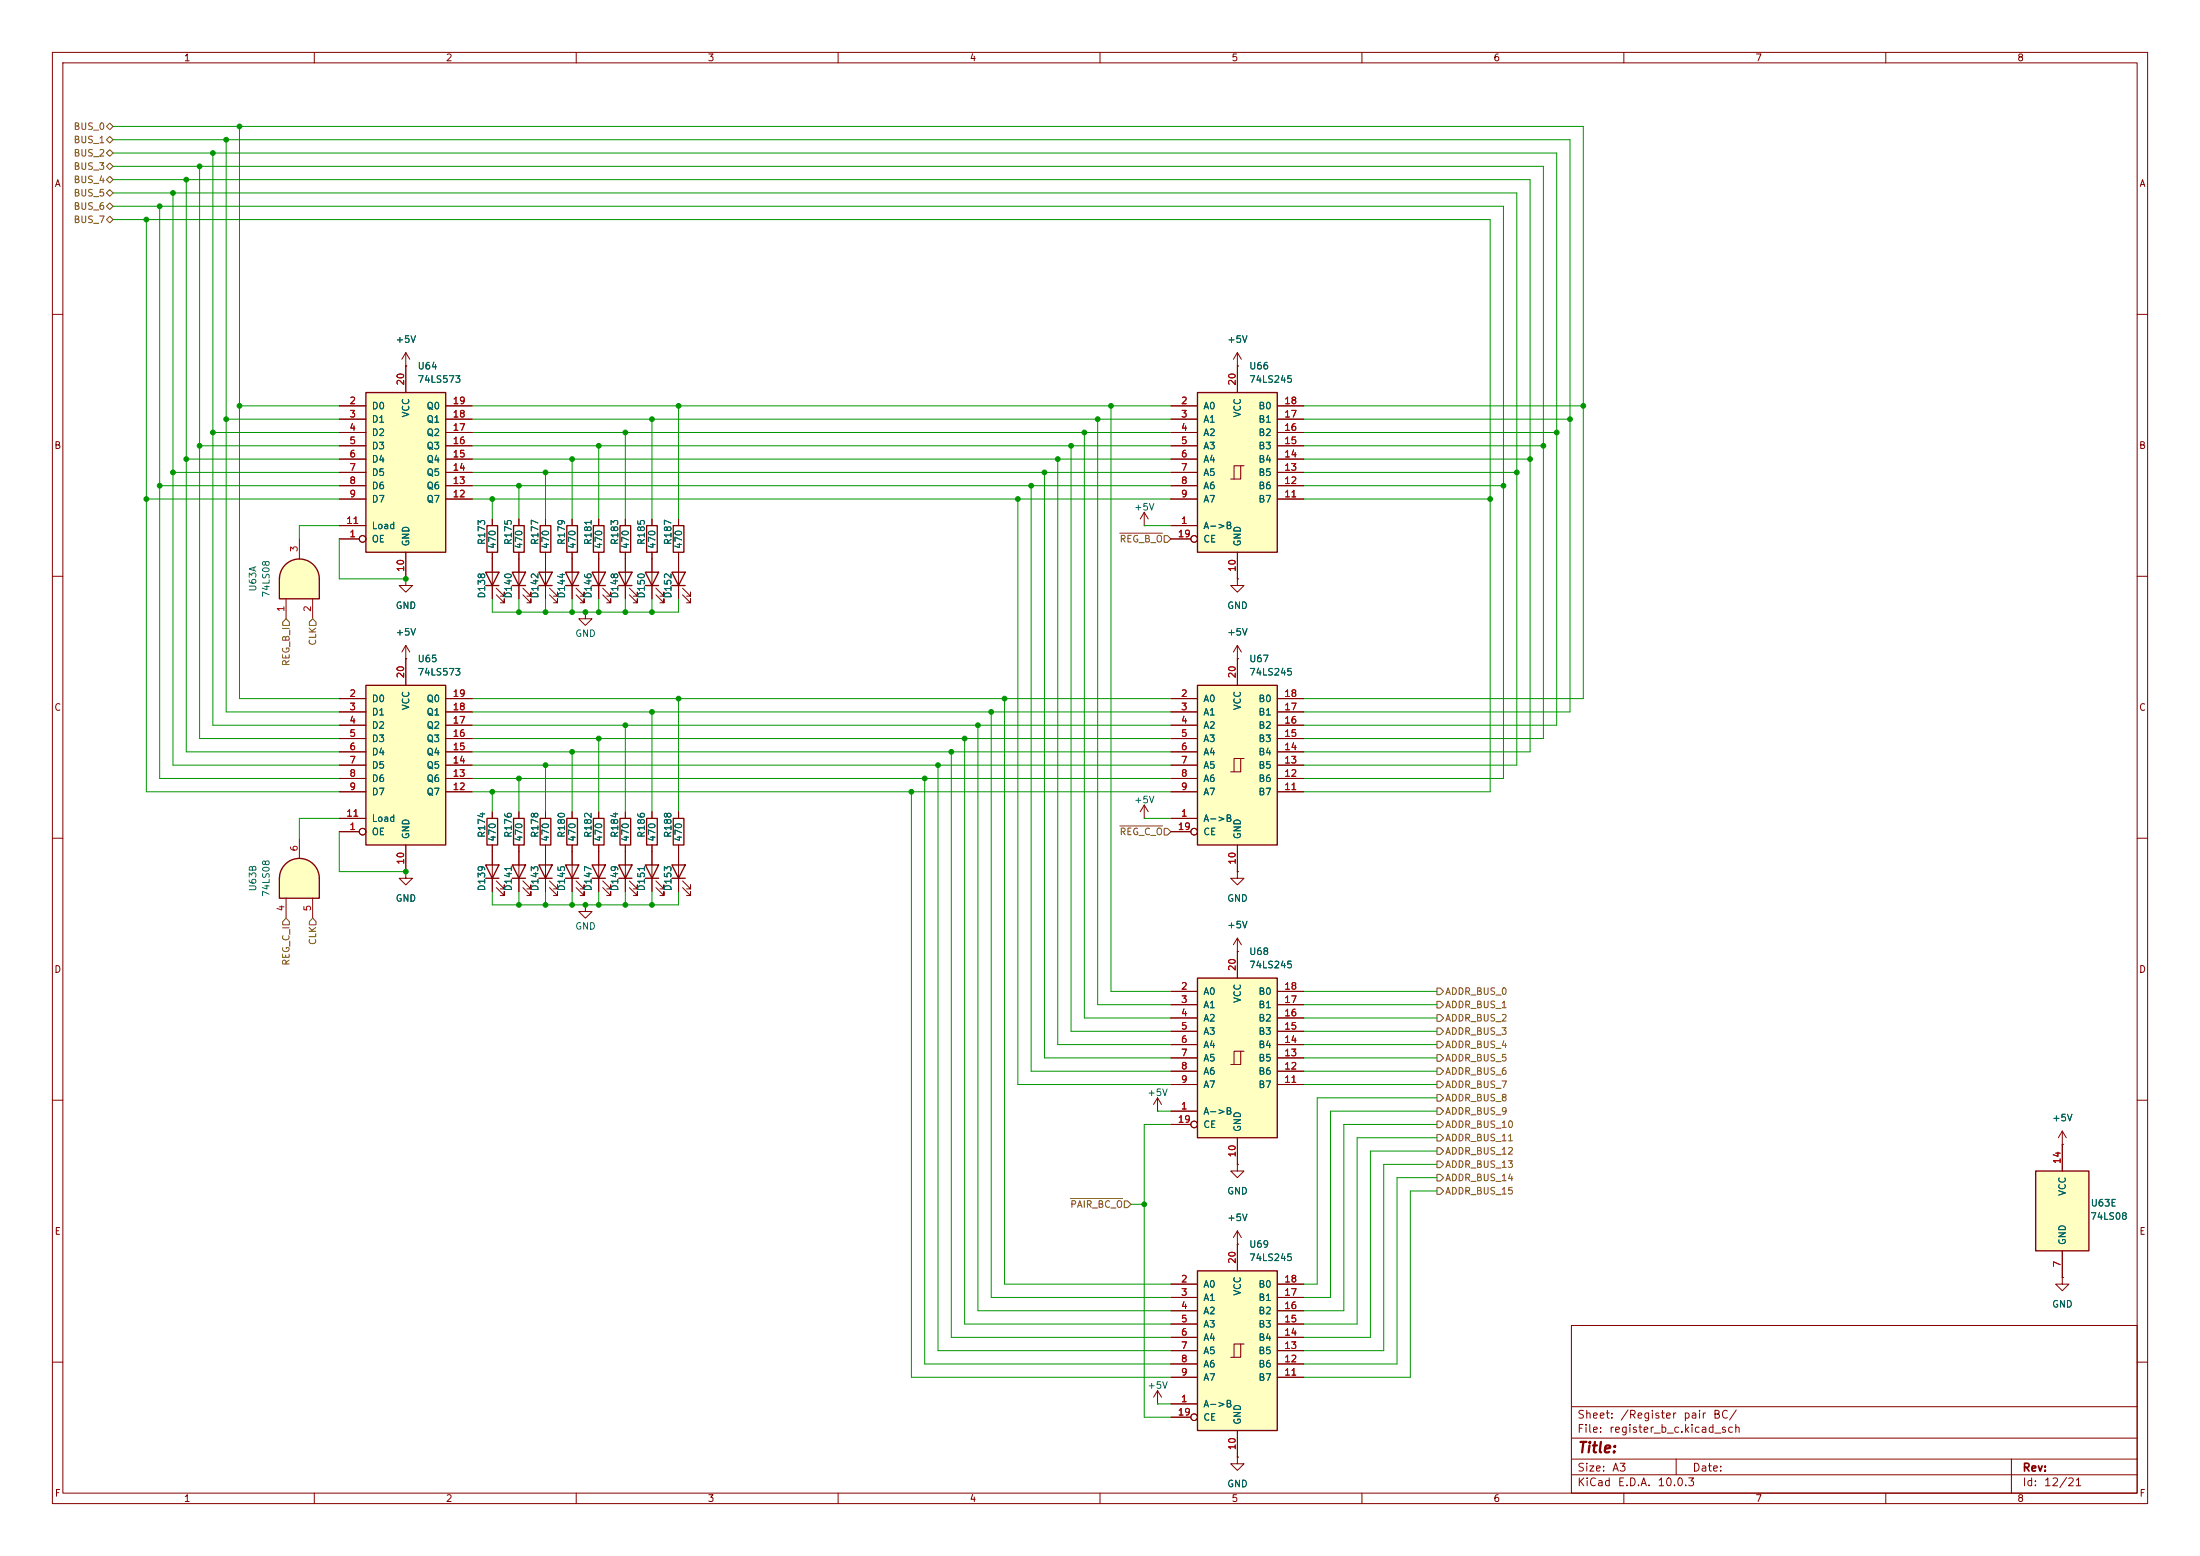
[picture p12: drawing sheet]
<svg xmlns="http://www.w3.org/2000/svg" width="420mm" height="297mm" viewBox="0 0 420 297" stroke-linecap="round" stroke-linejoin="round" font-family="sans-serif">
<g fill="none" stroke="#840000" stroke-width=".19">
<path d="M10 10h400v277h-400zM12 12h396v273h-396zM60 10v2M110 10v2M160 10v2M210 10v2M260 10v2M310 10v2M360 10v2M10 60h2M77.5 69.9h.1M77.5 67.3l-.8 1.3"/>
<path d="M77.5 67.3l.7 1.3M77.5 67.3v2.6M236.2 69.9h.1M236.2 67.3l-.7 1.3M236.2 67.3l.8 1.3M236.2 67.3v2.6M408 60h2M109.2 99.1v1.2M10 110h2M94 106.7v7.6M94.7 113.5l1.6 1.6v-.8v.8h-.8M94.7 112.3l1.6 1.5v-.8v.8h-.8"/>
<path d="M99.1 106.7v7.6M99.8 113.5l1.5 1.6v-.8v.8h-.7M99.8 112.3l1.5 1.5v-.8v.8h-.7M104.1 106.7v7.6M104.9 113.5l1.5 1.6v-.8v.8h-.7M104.9 112.3l1.5 1.5v-.8v.8h-.7M109.2 105.4v8.9M110 113.5l1.5 1.6v-.8v.8h-.8M110 112.3l1.5 1.5v-.8v.8h-.8M111.8 116.8v1.3h1.2l-1.2 1.3-1.3-1.3h1.3M111.8 116.8h.1M114.3 106.7v7.6"/>
<path d="M115.1 113.5l1.5 1.6v-.8v.8h-.8M115.1 112.3l1.5 1.5v-.8v.8h-.8M119.4 106.7v7.6M120.1 113.5l1.6 1.6v-.8v.8h-.8M120.1 112.3l1.6 1.5v-.8v.8h-.8M124.5 106.7v7.6M125.2 113.5l1.5 1.6v-.8v.8h-.7M125.2 112.3l1.5 1.5v-.8v.8h-.7M129.5 106.7v7.6M130.3 113.5l1.5 1.6v-.8v.8h-.7M130.3 112.3l1.5 1.5v-.8v.8h-.7M408 110h2"/>
<path d="M10 160h2M114.3 154.9v1.3M124.5 154.9v1.3M129.5 154.9v1.3M218.4 156.2h.1M218.4 153.7l-.7 1.2M218.4 153.7l.8 1.2M218.4 153.7v2.5M408 160h2M111.8 172.7v1.3h1.2l-1.2 1.3-1.3-1.3h1.3M111.8 172.7h.1M114.3 161.3v8.9"/>
<path d="M115.1 169.4l1.5 1.5v-.7v.7h-.8M115.1 168.1l1.5 1.6v-.8v.8h-.8M119.4 162.6v7.6M120.1 169.4l1.6 1.5v-.7v.7h-.8M120.1 168.1l1.6 1.6v-.8v.8h-.8M124.5 161.3v1.3M129.5 161.3v1.3M236.2 179.1v2.5M236.2 179.1l-.7 1.2M236.2 179.1l.8 1.2M236.2 181.6h.1M10 210h2"/>
<path d="M408 210h2M300 253h108v32h-108zM10 260h2M300 278.5h108M300 274.5h108M300 268.5h108M320 278.5v3M384 278.5v6.5M408 260h2M60 285v2M110 285v2M160 285v2"/>
<path d="M210 285v2M260 285v2M300 281.5h108M310 285v2M360 285v2"/>
</g>
<g fill="none" stroke="#840000" stroke-width=".25">
<path d="M92.7 109.2h2.5l-1.2 2.6zM92.7 111.8h2.5M97.8 109.2h2.5l-1.2 2.6zM97.8 111.8h2.5M102.9 109.2h2.5l-1.3 2.6zM102.9 111.8h2.5M107.9 109.2h2.6l-1.3 2.6zM107.9 111.8h2.6M108.2 100.3h2v5.1h-2zM113 109.2h2.6l-1.3 2.6zM113 111.8h2.6M118.1 109.2h2.5l-1.2 2.6z"/>
<path d="M118.1 111.8h2.5M123.2 109.2h2.5l-1.2 2.6zM123.2 111.8h2.5M128.3 109.2h2.5l-1.3 2.6zM128.3 111.8h2.5M113.3 156.2h2v5.1h-2zM123.4 156.2h2.1v5.1h-2.1zM128.5 156.2h2.1v5.1h-2.1zM113 165.1h2.6l-1.3 2.5zM113 167.6h2.6M118.1 165.1h2.5l-1.2 2.5zM118.1 167.6h2.5"/>
</g>
<path d="M228.6 130.8h15.2v30.5h-15.2z" fill="#ffffc2"/>
<g fill="none" stroke="#840000" stroke-width=".19">
<path d="M77.5 125.7h.1M77.5 123.2l-.8 1.3M77.5 123.2l.7 1.3M77.5 123.2v2.5M223.5 133.4h5.1M223.5 135.9h5.1M223.5 138.4h5.1M236.2 125.7h.1M236.2 123.2v7.6M236.2 123.2l-.7 1.3M236.2 123.2l.8 1.3M243.8 133.4h5.1"/>
<path d="M243.8 135.9h5.1M243.8 138.4h5.1M223.5 156.2h5.1M223.5 141h5.1M223.5 143.5h5.1M223.5 146.1h5.1M223.5 148.6h5.1M223.5 151.1h5.1M223.5 158.8h3.8M236.9 144.8h-1.3v2.5M237.5 144.8h-.6v2.5h-2M243.8 141h5.1"/>
<path d="M243.8 143.5h5.1M243.8 146.1h5.1M243.8 148.6h5.1M243.8 151.1h5.1M236.2 161.3v5.1"/>
<circle cx="228" cy="158.7" r=".63"/>
</g>
<path d="M228.6 130.8h15.2v30.5h-15.2z" fill="none" stroke="#840000" stroke-width=".25"/>
<path d="M69.8 130.8h15.3v30.5h-15.3z" fill="#ffffc2"/>
<path d="M69.8 130.8h15.3v30.5h-15.3z" fill="none" stroke="#840000" stroke-width=".25"/>
<g fill="none" stroke="#840000" stroke-width=".19">
<path d="M64.8 133.4h5M64.8 135.9h5M64.8 138.4h5M77.5 125.7v5.1M85.1 133.4h5.1M85.1 135.9h5.1M85.1 138.4h5.1M64.8 158.8h3.8M64.8 141h5M64.8 143.5h5M64.8 146.1h5M64.8 148.6h5"/>
<path d="M64.8 151.1h5M64.8 156.2h5M85.1 141h5.1M85.1 143.5h5.1M85.1 146.1h5.1M85.1 148.6h5.1M85.1 151.1h5.1M77.5 161.3v5.1"/>
<circle cx="69.2" cy="158.7" r=".63"/>
</g>
<path d="M69.8 74.9h15.3v30.5h-15.3z" fill="#ffffc2"/>
<path d="M69.8 74.9h15.3v30.5h-15.3zM93 100.3h2v5.1h-2zM98 100.3h2.1v5.1h-2.1zM103.1 100.3h2.1v5.1h-2.1zM113.3 100.3h2v5.1h-2zM118.4 100.3h2v5.1h-2zM123.4 100.3h2.1v5.1h-2.1zM128.5 100.3h2.1v5.1h-2.1zM98 156.2h2.1v5.1h-2.1z" fill="none" stroke="#840000" stroke-width=".25"/>
<g fill="none" stroke="#840000" stroke-width=".19">
<path d="M64.8 77.5h5M77.5 69.9v5M85.1 77.5h5.1M64.8 80h5M64.8 82.6h5M64.8 85.1h5M64.8 87.6h5M64.8 90.2h5M64.8 92.7h5M64.8 95.3h5M85.1 80h5.1M85.1 82.6h5.1"/>
<path d="M85.1 85.1h5.1M85.1 87.6h5.1M85.1 90.2h5.1M85.1 92.7h5.1M85.1 95.3h5.1M94 99.1v1.2M99.1 99.1v1.2M104.1 99.1v1.2M114.3 99.1v1.2M119.4 99.1v1.2M124.5 99.1v1.2M129.5 99.1v1.2"/>
<path d="M64.8 102.9h3.8M64.8 100.3h5M77.5 105.4v5.1M94 105.4v1.3M99.1 105.4v1.3M104.1 105.4v1.3M114.3 105.4v1.3M119.4 105.4v1.3M124.5 105.4v1.3M129.5 105.4v1.3M236.2 110.5v1.3h1.3l-1.3 1.2-1.3-1.2h1.3M236.2 110.5h.1"/>
<path d="M99.1 154.9v1.3M77.5 166.4v1.2h1.2l-1.2 1.3-1.3-1.3h1.3M77.5 166.4h.1M99.1 161.3v1.3M221 212.1h.1M221 209.6l-.8 1.2M221 209.6l.7 1.2M221 209.6v2.5"/>
<circle cx="69.2" cy="102.9" r=".63"/>
</g>
<path d="M228.6 186.7h15.2v30.5h-15.2z" fill="#ffffc2"/>
<g fill="none" stroke="#840000" stroke-width=".19">
<path d="M77.5 110.5v1.3h1.2l-1.2 1.2-1.3-1.2h1.3M77.5 110.5h.1M223.5 189.2h5.1M223.5 191.8h5.1M223.5 194.3h5.1M223.5 196.9h5.1M223.5 199.4h5.1M236.2 181.6v5.1M243.8 189.2h5.1M243.8 191.8h5.1M243.8 194.3h5.1M243.8 196.9h5.1"/>
<path d="M243.8 199.4h5.1M223.5 212.1h5.1M223.5 201.9h5.1M223.5 204.5h5.1M223.5 207h5.1M223.5 214.6h3.8M236.2 217.2v5M236.9 200.7h-1.3v2.5M237.5 200.7h-.6v2.5h-2M243.8 201.9h5.1M243.8 204.5h5.1M243.8 207h5.1"/>
<circle cx="228" cy="214.6" r=".63"/>
</g>
<path d="M228.6 186.7h15.2v30.5h-15.2z" fill="none" stroke="#840000" stroke-width=".25"/>
<path d="M54.4 107.8a3.8 3.8 0 0 1 4.2-.8 3.8 3.8 0 0 1 2.4 3.5h-7.7a3.8 3.8 0 0 1 1.1-2.7z" fill="#ffffc2" stroke="#ffffc2" stroke-width=".19"/>
<path d="M53.3 110.5h7.7v3.8h-7.7z" fill="#ffffc2"/>
<path d="M54.4 107.8a3.8 3.8 0 0 1 4.2-.8 3.8 3.8 0 0 1 2.4 3.5v3.8h-7.7v-3.8a3.8 3.8 0 0 1 1.1-2.7z" fill="none" stroke="#840000" stroke-width=".25"/>
<path d="M54.6 114.3v3.8M57.1 102.9v3.8M59.7 114.3v3.8" fill="none" stroke="#840000" stroke-width=".19"/>
<path d="M54.4 165a3.8 3.8 0 0 1 4.2-.9 3.8 3.8 0 0 1 2.4 3.5h-7.7a3.8 3.8 0 0 1 1.1-2.6z" fill="#ffffc2" stroke="#ffffc2" stroke-width=".19"/>
<path d="M53.3 167.6h7.7v3.9h-7.7z" fill="#ffffc2"/>
<path d="M54.4 165a3.8 3.8 0 0 1 4.2-.9 3.8 3.8 0 0 1 2.4 3.5v3.9h-7.7v-3.9a3.8 3.8 0 0 1 1.1-2.6z" fill="none" stroke="#840000" stroke-width=".25"/>
<path d="M218.4 97.8l-.7 1.3M218.4 97.8l.8 1.3M218.4 97.8v2.5M218.4 100.3h.1M54.6 171.5v3.8M57.1 160v3.8M59.7 171.5v3.8" fill="none" stroke="#840000" stroke-width=".19"/>
<path d="M228.6 74.9h15.2v30.5h-15.2z" fill="#ffffc2"/>
<g fill="none" stroke="#840000" stroke-width=".19">
<path d="M223.5 77.5h5.1M236.2 69.9v5M243.8 77.5h5.1M223.5 80h5.1M223.5 82.6h5.1M223.5 85.1h5.1M223.5 87.6h5.1M223.5 90.2h5.1M223.5 92.7h5.1M223.5 95.3h5.1M236.9 88.9h-1.3v2.5M237.5 88.9h-.6v2.5h-2"/>
<path d="M243.8 80h5.1M243.8 82.6h5.1M243.8 85.1h5.1M243.8 87.6h5.1M243.8 90.2h5.1M243.8 92.7h5.1M243.8 95.3h5.1M223.5 100.3h5.1M223.5 102.9h3.8M236.2 105.4v5.1M94 154.9v1.3M104.1 154.9v1.3"/>
<path d="M109.2 154.9v1.3M119.4 154.9v1.3M94 161.3v8.9M94.7 169.4l1.6 1.5v-.7v.7h-.8M94.7 168.1l1.6 1.6v-.8v.8h-.8M99.1 162.6v7.6M99.8 169.4l1.5 1.5v-.7v.7h-.7M99.8 168.1l1.5 1.6v-.8v.8h-.7M104.1 161.3v8.9M104.9 169.4l1.5 1.5v-.7v.7h-.7M104.9 168.1l1.5 1.6v-.8v.8h-.7M109.2 161.3v8.9"/>
<path d="M110 169.4l1.5 1.5v-.7v.7h-.8M110 168.1l1.5 1.6v-.8v.8h-.8M119.4 161.3v1.3M124.5 162.6v7.6M125.2 169.4l1.5 1.5v-.7v.7h-.7M125.2 168.1l1.5 1.6v-.8v.8h-.7M129.5 162.6v7.6M130.3 169.4l1.5 1.5v-.7v.7h-.7M130.3 168.1l1.5 1.6v-.8v.8h-.7M236.2 166.4v1.2h1.3l-1.3 1.3-1.3-1.3h1.3M236.2 166.4h.1M236.2 237.5h.1"/>
<path d="M236.2 234.9v2.6M236.2 234.9l-.7 1.3M236.2 234.9l.8 1.3M393.7 243.8v1.3h1.3l-1.3 1.3-1.3-1.3h1.3M393.7 243.8h.1M221 268h.1M221 265.4l-.8 1.3M221 265.4l.7 1.3M221 265.4v2.6M236.2 278.1v1.3h1.3l-1.3 1.3-1.3-1.3h1.3M236.2 278.1h.1"/>
<circle cx="228" cy="102.9" r=".63"/>
</g>
<g fill="none" stroke="#840000" stroke-width=".25">
<path d="M228.6 74.9h15.2v30.5h-15.2zM93 156.2h2v5.1h-2zM103.1 156.2h2.1v5.1h-2.1zM108.2 156.2h2v5.1h-2zM118.4 156.2h2v5.1h-2zM92.7 165.1h2.5l-1.2 2.5zM92.7 167.6h2.5M97.8 165.1h2.5l-1.2 2.5zM97.8 167.6h2.5M102.9 165.1h2.5l-1.3 2.5zM102.9 167.6h2.5M107.9 165.1h2.6l-1.3 2.5z"/>
<path d="M107.9 167.6h2.6M123.2 165.1h2.5l-1.2 2.5zM123.2 167.6h2.5M128.3 165.1h2.5l-1.3 2.5zM128.3 167.6h2.5"/>
</g>
<path d="M228.6 242.6h15.2v30.4h-15.2z" fill="#ffffc2"/>
<g fill="none" stroke="#840000" stroke-width=".19">
<path d="M393.7 218.4h.1M393.7 215.9l-.8 1.3M393.7 215.9l.8 1.3M393.7 215.9v2.5M236.2 222.2v1.3h1.3l-1.3 1.3-1.3-1.3h1.3M236.2 222.2h.1M236.2 237.5v5.1M223.5 245.1h5.1M223.5 247.6h5.1M223.5 250.2h5.1M223.5 252.7h5.1M223.5 255.3h5.1"/>
<path d="M223.5 257.8h5.1M236.9 256.5h-1.3v2.6M237.5 256.5h-.6v2.6h-2M243.8 245.1h5.1M243.8 247.6h5.1M243.8 250.2h5.1M243.8 252.7h5.1M243.8 255.3h5.1M243.8 257.8h5.1M223.5 268h5.1M223.5 260.3h5.1M223.5 262.9h5.1"/>
<path d="M223.5 270.5h3.8M236.2 273v5.1M243.8 260.3h5.1M243.8 262.9h5.1"/>
<circle cx="228" cy="270.5" r=".63"/>
</g>
<path d="M228.6 242.6h15.2v30.4h-15.2z" fill="none" stroke="#840000" stroke-width=".25"/>
<path d="M388.6 223.5h10.2v15.3h-10.2z" fill="#ffffc2"/>
<path d="M388.6 223.5h10.2v15.3h-10.2z" fill="none" stroke="#840000" stroke-width=".25"/>
<g fill="none" stroke="#840000" stroke-width=".19">
<path d="M64.8 77.5h5M77.5 69.9h.1M77.5 69.9v5M85.1 77.5h5.1M223.5 77.5h5.1M236.2 69.9h.1M236.2 69.9v5M243.8 77.5h5.1M64.8 80h5M64.8 82.6h5M64.8 85.1h5M64.8 87.6h5"/>
<path d="M64.8 90.2h5M64.8 92.7h5M64.8 95.3h5M85.1 80h5.1M85.1 82.6h5.1M85.1 85.1h5.1M85.1 87.6h5.1M85.1 90.2h5.1M85.1 92.7h5.1M85.1 95.3h5.1M94 99.1v1.2M99.1 99.1v1.2"/>
<path d="M104.1 99.1v1.2M109.2 99.1v1.2M114.3 99.1v1.2M119.4 99.1v1.2M124.5 99.1v1.2M129.5 99.1v1.2M223.5 80h5.1M223.5 82.6h5.1M223.5 85.1h5.1M223.5 87.6h5.1M223.5 90.2h5.1M223.5 92.7h5.1"/>
<path d="M223.5 95.3h5.1M243.8 80h5.1M243.8 82.6h5.1M243.8 85.1h5.1M243.8 87.6h5.1M243.8 90.2h5.1M243.8 92.7h5.1M243.8 95.3h5.1M64.8 102.9h3.8M64.8 100.3h5M77.5 110.5h.1M77.5 105.4v5.1"/>
<path d="M94 105.4v3.8M94 111.8v2.5M99.1 105.4v3.8M99.1 111.8v2.5M104.1 105.4v3.8M104.1 111.8v2.5M109.2 105.4v3.8M109.2 111.8v2.5M114.3 105.4v3.8M114.3 111.8v2.5M119.4 105.4v3.8M119.4 111.8v2.5"/>
<path d="M124.5 105.4v3.8M124.5 111.8v2.5M129.5 105.4v3.8M129.5 111.8v2.5M223.5 102.9h3.8M223.5 100.3h5.1M236.2 110.5h.1M236.2 105.4v5.1M64.8 133.4h5M64.8 135.9h5M64.8 138.4h5M77.5 125.7h.1"/>
<path d="M77.5 125.7v5.1M85.1 133.4h5.1M85.1 135.9h5.1M85.1 138.4h5.1M223.5 133.4h5.1M223.5 135.9h5.1M223.5 138.4h5.1M236.2 125.7h.1M236.2 125.7v5.1M243.8 133.4h5.1M243.8 135.9h5.1M243.8 138.4h5.1"/>
<path d="M64.8 158.8h3.8M64.8 141h5M64.8 143.5h5M64.8 146.1h5M64.8 148.6h5M64.8 151.1h5M64.8 156.2h5M85.1 141h5.1M85.1 143.5h5.1M85.1 146.1h5.1M85.1 148.6h5.1M85.1 151.1h5.1"/>
<path d="M94 154.9v1.3M99.1 154.9v1.3M104.1 154.9v1.3M109.2 154.9v1.3M114.3 154.9v1.3M119.4 154.9v1.3M124.5 154.9v1.3M129.5 154.9v1.3M223.5 158.8h3.8M223.5 141h5.1M223.5 143.5h5.1M223.5 146.1h5.1"/>
<path d="M223.5 148.6h5.1M223.5 151.1h5.1M223.5 156.2h5.1M243.8 141h5.1M243.8 143.5h5.1M243.8 146.1h5.1M243.8 148.6h5.1M243.8 151.1h5.1M77.5 166.4h.1M77.5 161.3v5.1M94 161.3v3.8M94 167.6v2.6"/>
<path d="M99.1 161.3v3.8M99.1 167.6v2.6M104.1 161.3v3.8M104.1 167.6v2.6M109.2 161.3v3.8M109.2 167.6v2.6M114.3 161.3v3.8M114.3 167.6v2.6M119.4 161.3v3.8M119.4 167.6v2.6M124.5 161.3v3.8M124.5 167.6v2.6"/>
<path d="M129.5 161.3v3.8M129.5 167.6v2.6M236.2 166.4h.1M236.2 161.3v5.1M223.5 189.2h5.1M223.5 191.8h5.1M223.5 194.3h5.1M223.5 196.9h5.1M223.5 199.4h5.1M236.2 181.6h.1M236.2 181.6v5.1M243.8 189.2h5.1"/>
<path d="M243.8 191.8h5.1M243.8 194.3h5.1M243.8 196.9h5.1M243.8 199.4h5.1M223.5 212.1h5.1M223.5 201.9h5.1M223.5 204.5h5.1M223.5 207h5.1M223.5 214.6h3.8M236.2 217.2v5M243.8 201.9h5.1M243.8 204.5h5.1"/>
<path d="M243.8 207h5.1M393.7 218.4h.1M393.7 218.4v5.1M236.2 222.2h.1M236.2 237.5h.1M236.2 237.5v5.1M393.7 238.8v5M223.5 245.1h5.1M223.5 247.6h5.1M223.5 250.2h5.1M223.5 252.7h5.1M223.5 255.3h5.1"/>
<path d="M223.5 257.8h5.1M243.8 245.1h5.1M243.8 247.6h5.1M243.8 250.2h5.1M243.8 252.7h5.1M243.8 255.3h5.1M243.8 257.8h5.1M393.7 243.8h.1M223.5 268h5.1M223.5 260.3h5.1M223.5 262.9h5.1M223.5 270.5h3.8"/>
<path d="M236.2 278.1h.1M236.2 273v5.1M243.8 260.3h5.1M243.8 262.9h5.1"/>
<circle cx="69.2" cy="102.9" r=".63"/>
<circle cx="228" cy="102.9" r=".63"/>
<circle cx="69.2" cy="158.7" r=".63"/>
<circle cx="228" cy="158.7" r=".63"/>
<circle cx="228" cy="214.6" r=".63"/>
<circle cx="228" cy="270.5" r=".63"/>
</g>
<g fill="none" stroke="#725600" stroke-width=".19">
<path d="M20.3 34.3l.7-.6 .6 .6-.6 .6zM20.3 26.7l.7-.7 .6 .7-.6 .6zM20.3 24.1l.7-.6 .6 .6-.6 .7zM20.3 39.4l.7-.7 .6 .7-.6 .6zM20.3 36.8l.7-.6 .6 .6-.6 .7zM20.3 31.8l.7-.7 .6 .7-.6 .6zM20.3 29.2l.7-.6 .6 .6-.6 .6zM20.3 41.9l.7-.6 .6 .6-.6 .6zM54.6 118.1l.6 .6v.7h-1.2v-.7zM59.7 118.1l.6 .6v.7h-1.2v-.7zM213.8 101.8h8.1M222.2 102.2h.7l.6 .7-.6 .6h-.7z"/>
<path d="M213.8 157.6h8.1M222.2 158.1h.7l.6 .7-.6 .6h-.7zM54 175.9l.6-.6 .6 .6v.6h-1.2zM59.7 175.3l.6 .6v.6h-1.2v-.6zM274.3 188.6h.7l.6 .6-.6 .7h-.7zM274.3 196.2h.7l.6 .7-.6 .6h-.7zM274.3 198.8h.7l.6 .6-.6 .6h-.7zM274.3 193.7h.7l.6 .6-.6 .6h-.7zM274.3 191.1h.7l.6 .7-.6 .6h-.7zM274.3 216.5h.7l.6 .7-.6 .6h-.7zM274.3 219.1h.7l.6 .6-.6 .6h-.7zM274.3 201.3h.7l.6 .6-.6 .7h-.7z"/>
<path d="M274.3 214h.7l.6 .6-.6 .7h-.7zM274.3 206.4h.7l.6 .6-.6 .6h-.7zM274.3 203.8h.7l.6 .7-.6 .6h-.7zM274.3 211.5h.7l.6 .6-.6 .6h-.7zM274.3 208.9h.7l.6 .7-.6 .6h-.7zM204.3 228.8h10M214.6 229.2h.7l.6 .7-.6 .6h-.7zM274.3 226.7h.7l.6 .6-.6 .7h-.7zM274.3 224.2h.7l.6 .6-.6 .6h-.7zM274.3 221.6h.7l.6 .6-.6 .7h-.7z"/>
</g>
<g fill="none" stroke="#009600" stroke-width=".19">
<path d="M21.6 24.1h280.7v109.3h-53.4M21.6 29.2h275.6v109.2h-48.3M21.6 31.8h273v109.2h-45.7M21.6 26.7h278.1v109.2h-50.8M21.6 39.4h265.4v109.2h-38.1M21.6 36.8h268v109.3h-40.7M21.6 34.3h270.5v109.2h-43.2M30.5 39.4v109.2h34.3M33 36.8v109.3h31.8M35.6 34.3v109.2h29.2M38.1 31.8v109.2h26.7M40.6 29.2v109.2h24.2"/>
<path d="M43.2 26.7v109.2h21.6M45.7 24.1v109.3h19.1M21.6 41.9h262.9v109.2h-35.6M27.9 41.9v109.2h36.9M45.7 77.5h19.1M90.2 77.5h133.3M129.5 77.5v21.6M212.1 77.5v111.7h11.4M248.9 77.5h53.4M27.9 95.3h36.9M30.5 92.7h34.3M33 90.2h31.8"/>
<path d="M35.6 87.6h29.2M38.1 85.1h26.7M40.6 82.6h24.2M43.2 80h21.6M90.2 85.1h133.3M90.2 87.6h133.3M90.2 92.7h133.3M90.2 95.3h133.3M90.2 90.2h133.3M90.2 80h133.3M90.2 82.6h133.3M94 95.3v3.8"/>
<path d="M99.1 92.7v6.4M104.1 90.2v8.9M109.2 87.6v11.5M114.3 85.1v14M119.4 82.6v16.5M124.5 80v19.1M194.3 95.3v111.7h29.2M196.8 92.7v111.8h26.7M199.4 90.2v111.7h24.1M201.9 87.6v111.8h21.6M204.5 85.1v111.8h19M207 82.6v111.7h16.5"/>
<path d="M209.5 80v111.8h14M248.9 85.1h45.7M248.9 87.6h43.2M248.9 92.7h38.1M248.9 95.3h35.6M248.9 90.2h40.7M248.9 80h50.8M248.9 82.6h48.3M64.8 100.3h-7.7v2.6M64.8 102.9v7.6h12.7M94 114.3v2.5h35.5v-2.5M99.1 114.3v2.5"/>
<path d="M104.1 114.3v2.5M109.2 114.3v2.5M114.3 114.3v2.5M119.4 114.3v2.5M124.5 114.3v2.5M218.4 100.3h5.1M90.2 135.9h133.3M90.2 133.4h133.3M90.2 138.4h133.3M119.4 138.4v16.5M124.5 135.9v19M129.5 133.4v21.5"/>
<path d="M186.7 138.4v111.8h36.8M189.2 135.9v111.7h34.3M191.8 133.4v111.7h31.7M64.8 156.2h-7.7v3.8M64.8 158.8v7.6h12.7M90.2 146.1h133.3M90.2 143.5h133.3M90.2 141h133.3M90.2 151.1h133.3M90.2 148.6h133.3M94 151.1v3.8M99.1 148.6v6.3"/>
<path d="M104.1 146.1v8.8M109.2 143.5v11.4M114.3 141v13.9M174 151.1v111.8h49.5M176.5 148.6v111.7h47M179.1 146.1v111.7h44.4M181.6 143.5v111.8h41.9M184.1 141v111.7h39.4M218.4 156.2h5.1M94 170.2v2.5h35.5v-2.5M99.1 170.2v2.5M104.1 170.2v2.5"/>
<path d="M109.2 170.2v2.5M114.3 170.2v2.5M119.4 170.2v2.5M124.5 170.2v2.5M248.9 191.8h25.4M248.9 189.2h25.4M248.9 194.3h25.4M248.9 196.9h25.4M248.9 199.4h25.4M221 212.1h2.5M223.5 214.6h-5.1v55.9h5.1M248.9 204.5h25.4"/>
<path d="M248.9 201.9h25.4M248.9 207h25.4M274.3 214.6h-17.8v35.6h-7.6M274.3 212.1h-20.3v35.5h-5.1M274.3 217.2h-15.2v35.5h-10.2M274.3 219.7h-12.7v35.6h-12.7M274.3 209.6h-22.8v35.5h-2.6M215.9 229.9h2.5M274.3 222.2h-10.1v35.6h-15.3M274.3 227.3h-5.1v35.6h-20.3M274.3 224.8h-7.6v35.5h-17.8M221 268h2.5"/>
</g>
<g fill="#009600" stroke="#009600" stroke-width=".19">
<circle cx="201.9" cy="87.6" r=".46"/>
<circle cx="204.5" cy="85.1" r=".46"/>
<circle cx="199.4" cy="90.2" r=".46"/>
<circle cx="212.1" cy="77.5" r=".46"/>
<circle cx="207" cy="82.6" r=".46"/>
<circle cx="209.5" cy="80" r=".46"/>
<circle cx="40.6" cy="29.2" r=".46"/>
<circle cx="45.7" cy="24.1" r=".46"/>
<circle cx="43.2" cy="26.7" r=".46"/>
<circle cx="38.1" cy="31.8" r=".46"/>
<circle cx="45.7" cy="77.5" r=".46"/>
<circle cx="35.6" cy="34.3" r=".46"/>
<circle cx="33" cy="36.8" r=".46"/>
<circle cx="30.5" cy="39.4" r=".46"/>
<circle cx="27.9" cy="41.9" r=".46"/>
<circle cx="111.8" cy="172.7" r=".46"/>
<circle cx="109.2" cy="172.7" r=".46"/>
<circle cx="114.3" cy="172.7" r=".46"/>
<circle cx="104.1" cy="146.1" r=".46"/>
<circle cx="99.1" cy="148.6" r=".46"/>
<circle cx="114.3" cy="141" r=".46"/>
<circle cx="179.1" cy="146.1" r=".46"/>
<circle cx="174" cy="151.1" r=".46"/>
<circle cx="181.6" cy="143.5" r=".46"/>
<circle cx="184.1" cy="141" r=".46"/>
<circle cx="176.5" cy="148.6" r=".46"/>
<circle cx="119.4" cy="116.8" r=".46"/>
<circle cx="124.5" cy="116.8" r=".46"/>
<circle cx="109.2" cy="116.8" r=".46"/>
<circle cx="129.5" cy="133.4" r=".46"/>
<circle cx="129.5" cy="77.5" r=".46"/>
<circle cx="191.8" cy="133.4" r=".46"/>
<circle cx="189.2" cy="135.9" r=".46"/>
<circle cx="186.7" cy="138.4" r=".46"/>
<circle cx="104.1" cy="116.8" r=".46"/>
<circle cx="194.3" cy="95.3" r=".46"/>
<circle cx="196.8" cy="92.7" r=".46"/>
<circle cx="27.9" cy="95.3" r=".46"/>
<circle cx="30.5" cy="92.7" r=".46"/>
<circle cx="33" cy="90.2" r=".46"/>
<circle cx="40.6" cy="82.6" r=".46"/>
<circle cx="43.2" cy="80" r=".46"/>
<circle cx="94" cy="95.3" r=".46"/>
<circle cx="77.5" cy="110.5" r=".46"/>
<circle cx="35.6" cy="87.6" r=".46"/>
<circle cx="38.1" cy="85.1" r=".46"/>
<circle cx="104.1" cy="172.7" r=".46"/>
<circle cx="99.1" cy="172.7" r=".46"/>
<circle cx="94" cy="151.1" r=".46"/>
<circle cx="77.5" cy="166.4" r=".46"/>
<circle cx="119.4" cy="172.7" r=".46"/>
<circle cx="124.5" cy="172.7" r=".46"/>
<circle cx="109.2" cy="143.5" r=".46"/>
<circle cx="124.5" cy="135.9" r=".46"/>
<circle cx="119.4" cy="138.4" r=".46"/>
<circle cx="124.5" cy="80" r=".46"/>
<circle cx="109.2" cy="87.6" r=".46"/>
<circle cx="99.1" cy="92.7" r=".46"/>
<circle cx="104.1" cy="90.2" r=".46"/>
<circle cx="119.4" cy="82.6" r=".46"/>
<circle cx="114.3" cy="85.1" r=".46"/>
<circle cx="302.3" cy="77.5" r=".46"/>
<circle cx="299.7" cy="80" r=".46"/>
<circle cx="294.6" cy="85.1" r=".46"/>
<circle cx="297.2" cy="82.6" r=".46"/>
<circle cx="289.6" cy="90.2" r=".46"/>
<circle cx="292.1" cy="87.6" r=".46"/>
<circle cx="284.5" cy="95.3" r=".46"/>
<circle cx="287" cy="92.7" r=".46"/>
<circle cx="218.4" cy="229.9" r=".46"/>
<circle cx="99.1" cy="116.8" r=".46"/>
<circle cx="114.3" cy="116.8" r=".46"/>
<circle cx="111.8" cy="116.8" r=".46"/>
</g>
<text font-size="2" fill="#840000" x="301" y="277.8">Title:</text>
<g font-size="1.5" fill="#840000">
<text x="301" y="273.8">File:</text>
<text x="301" y="271.1">Sheet:</text>
<text x="307.1" y="273.8">register_b_c.kicad_sch</text>
<text x="309.2" y="271.1">/Register</text>
<text x="321.2" y="271.1">pair</text>
<text x="326.9" y="271.1">BC/</text>
<text x="301" y="281.2">Size:</text>
<text x="307.6" y="281.2">A3</text>
<text x="323" y="281.2">Date:</text>
<text x="386" y="281.2">Rev:</text>
<text x="301" y="284">KiCad</text>
<text x="308.7" y="284">E.D.A.</text>
<text x="316.3" y="284">10.0.3</text>
<text x="386" y="284">Id:</text>
<text x="390.1" y="284">12/21</text>
</g>
<g font-size="1.3" fill="#840000">
<text x="35" y="12">1</text>
<text x="85" y="12">2</text>
<text x="135" y="12">3</text>
<text x="185" y="12">4</text>
<text x="235" y="12">5</text>
<text x="285" y="12">6</text>
<text x="335" y="12">7</text>
<text x="385" y="12">8</text>
<text x="10.3" y="36">A</text>
<text x="408.3" y="36">A</text>
<text x="10.3" y="86">B</text>
<text x="408.2" y="86">B</text>
<text x="10.3" y="136">C</text>
<text x="408.2" y="136">C</text>
<text x="10.3" y="186">D</text>
<text x="408.2" y="186">D</text>
<text x="10.3" y="236">E</text>
<text x="408.3" y="236">E</text>
<text x="10.3" y="286">F</text>
<text x="35" y="287">1</text>
<text x="85" y="287">2</text>
<text x="135" y="287">3</text>
<text x="185" y="287">4</text>
<text x="235" y="287">5</text>
<text x="285" y="287">6</text>
<text x="335" y="287">7</text>
<text x="385" y="287">8</text>
<text x="408.3" y="286">F</text>
</g>
<g font-size="1.3" fill="#725600">
<text x="13.9" y="27.6">BUS_1</text>
<text x="13.9" y="25.1">BUS_0</text>
<text x="13.9" y="35.3">BUS_4</text>
<text x="13.9" y="32.7">BUS_3</text>
<text x="13.9" y="30.2">BUS_2</text>
<text x="13.9" y="40.3">BUS_6</text>
<text x="13.9" y="37.8">BUS_5</text>
<text x="13.9" y="42.9">BUS_7</text>
<text x="213.6" y="103.8">REG_B_O</text>
<text x="60.7" y="123.3" transform="rotate(-90 60.7 123.3)">CLK</text>
<text x="55.6" y="127.3" transform="rotate(-90 55.6 127.3)">REG_B_I</text>
<text x="213.6" y="159.7">REG_C_O</text>
<text x="55.6" y="184.4" transform="rotate(-90 55.6 184.4)">REG_C_I</text>
<text x="60.7" y="180.5" transform="rotate(-90 60.7 180.5)">CLK</text>
<text x="275.8" y="190.2">ADDR_BUS_0</text>
<text x="275.8" y="197.8">ADDR_BUS_3</text>
<text x="275.8" y="195.3">ADDR_BUS_2</text>
<text x="275.8" y="192.7">ADDR_BUS_1</text>
<text x="275.8" y="200.4">ADDR_BUS_4</text>
<text x="275.8" y="202.9">ADDR_BUS_5</text>
<text x="275.8" y="208">ADDR_BUS_7</text>
<text x="275.8" y="205.4">ADDR_BUS_6</text>
<text x="275.8" y="215.6">ADDR_BUS_10</text>
<text x="275.8" y="213.1">ADDR_BUS_9</text>
<text x="275.8" y="210.5">ADDR_BUS_8</text>
<text x="275.8" y="218.1">ADDR_BUS_11</text>
<text x="275.8" y="220.7">ADDR_BUS_12</text>
<text x="275.8" y="225.8">ADDR_BUS_14</text>
<text x="275.8" y="223.2">ADDR_BUS_13</text>
<text x="204.2" y="230.8">PAIR_BC_O</text>
<text x="275.8" y="228.3">ADDR_BUS_15</text>
</g>
<g font-size="1.3" fill="#006464">
<text x="75.4" y="65.7">+5V</text>
<text x="234.2" y="65.7">+5V</text>
<text x="79.6" y="70.8">U64</text>
<text x="238.4" y="70.8">U66</text>
<text x="79.6" y="73.4">74LS573</text>
<text x="238.4" y="73.4">74LS245</text>
<text x="70.9" y="78.4">D0</text>
<text x="70.9" y="81">D1</text>
<text x="70.9" y="83.5">D2</text>
<text x="78.4" y="79.8" transform="rotate(-90 78.4 79.8)">VCC</text>
<text x="81.3" y="83.5">Q2</text>
<text x="81.3" y="81">Q1</text>
<text x="81.3" y="78.4">Q0</text>
<text x="229.6" y="78.4">A0</text>
<text x="229.6" y="81">A1</text>
<text x="229.6" y="83.5">A2</text>
<text x="237.2" y="79.8" transform="rotate(-90 237.2 79.8)">VCC</text>
<text x="240.1" y="83.5">B2</text>
<text x="240.1" y="81">B1</text>
<text x="240.1" y="78.4">B0</text>
<text x="70.9" y="86.1">D3</text>
<text x="70.9" y="88.6">D4</text>
<text x="81.3" y="88.6">Q4</text>
<text x="81.3" y="86.1">Q3</text>
<text x="229.6" y="86.1">A3</text>
<text x="229.6" y="88.6">A4</text>
<text x="240.1" y="88.6">B4</text>
<text x="240.1" y="86.1">B3</text>
<text x="70.9" y="91.1">D5</text>
<text x="70.9" y="93.7">D6</text>
<text x="81.3" y="93.7">Q6</text>
<text x="81.3" y="91.1">Q5</text>
<text x="229.6" y="91.1">A5</text>
<text x="229.6" y="93.7">A6</text>
<text x="240.1" y="93.7">B6</text>
<text x="240.1" y="91.1">B5</text>
<text x="70.9" y="96.2">D7</text>
<text x="70.9" y="101.3">Load</text>
<text x="81.3" y="96.2">Q7</text>
<text x="216.4" y="97.7">+5V</text>
<text x="229.6" y="101.3">A-&gt;B</text>
<text x="229.6" y="96.2">A7</text>
<text x="240.1" y="96.2">B7</text>
<text x="70.9" y="103.8">OE</text>
<text x="78.4" y="104.4" transform="rotate(-90 78.4 104.4)">GND</text>
<text x="92.9" y="104.1" transform="rotate(-90 92.9 104.1)">R173</text>
<text x="95" y="104.9" transform="rotate(-90 95 104.9)">470</text>
<text x="98" y="104.1" transform="rotate(-90 98 104.1)">R175</text>
<text x="100" y="104.9" transform="rotate(-90 100 104.9)">470</text>
<text x="103.1" y="104.1" transform="rotate(-90 103.1 104.1)">R177</text>
<text x="105.1" y="104.9" transform="rotate(-90 105.1 104.9)">470</text>
<text x="108.2" y="104.1" transform="rotate(-90 108.2 104.1)">R179</text>
<text x="110.2" y="104.9" transform="rotate(-90 110.2 104.9)">470</text>
<text x="113.2" y="104.1" transform="rotate(-90 113.2 104.1)">R181</text>
<text x="115.3" y="104.9" transform="rotate(-90 115.3 104.9)">470</text>
<text x="118.3" y="104.1" transform="rotate(-90 118.3 104.1)">R183</text>
<text x="120.4" y="104.9" transform="rotate(-90 120.4 104.9)">470</text>
<text x="123.4" y="104.1" transform="rotate(-90 123.4 104.1)">R185</text>
<text x="125.4" y="104.9" transform="rotate(-90 125.4 104.9)">470</text>
<text x="128.5" y="104.1" transform="rotate(-90 128.5 104.1)">R187</text>
<text x="130.5" y="104.9" transform="rotate(-90 130.5 104.9)">470</text>
<text x="229.6" y="103.8">CE</text>
<text x="237.2" y="104.4" transform="rotate(-90 237.2 104.4)">GND</text>
<text x="49.2" y="113" transform="rotate(-90 49.2 113)">U63A</text>
<text x="51.8" y="114.1" transform="rotate(-90 51.8 114.1)">74LS08</text>
<text x="75.4" y="116.5">GND</text>
<text x="92.9" y="114.3" transform="rotate(-90 92.9 114.3)">D138</text>
<text x="98" y="114.3" transform="rotate(-90 98 114.3)">D140</text>
<text x="103.1" y="114.3" transform="rotate(-90 103.1 114.3)">D142</text>
<text x="108.2" y="114.3" transform="rotate(-90 108.2 114.3)">D144</text>
<text x="113.2" y="114.3" transform="rotate(-90 113.2 114.3)">D146</text>
<text x="118.3" y="114.3" transform="rotate(-90 118.3 114.3)">D148</text>
<text x="123.4" y="114.3" transform="rotate(-90 123.4 114.3)">D150</text>
<text x="128.5" y="114.3" transform="rotate(-90 128.5 114.3)">D152</text>
<text x="234.2" y="116.5">GND</text>
<text x="75.4" y="121.6">+5V</text>
<text x="109.7" y="121.9">GND</text>
<text x="234.2" y="121.6">+5V</text>
<text x="79.6" y="126.7">U65</text>
<text x="79.6" y="129.2">74LS573</text>
<text x="238.4" y="126.7">U67</text>
<text x="238.4" y="129.2">74LS245</text>
<text x="70.9" y="134.3">D0</text>
<text x="70.9" y="136.9">D1</text>
<text x="78.4" y="135.7" transform="rotate(-90 78.4 135.7)">VCC</text>
<text x="81.3" y="136.9">Q1</text>
<text x="81.3" y="134.3">Q0</text>
<text x="229.6" y="134.3">A0</text>
<text x="229.6" y="136.9">A1</text>
<text x="237.2" y="135.7" transform="rotate(-90 237.2 135.7)">VCC</text>
<text x="240.1" y="136.9">B1</text>
<text x="240.1" y="134.3">B0</text>
<text x="70.9" y="139.4">D2</text>
<text x="70.9" y="141.9">D3</text>
<text x="81.3" y="141.9">Q3</text>
<text x="81.3" y="139.4">Q2</text>
<text x="229.6" y="139.4">A2</text>
<text x="229.6" y="141.9">A3</text>
<text x="240.1" y="141.9">B3</text>
<text x="240.1" y="139.4">B2</text>
<text x="70.9" y="144.5">D4</text>
<text x="70.9" y="147">D5</text>
<text x="70.9" y="149.6">D6</text>
<text x="81.3" y="149.6">Q6</text>
<text x="81.3" y="147">Q5</text>
<text x="81.3" y="144.5">Q4</text>
<text x="229.6" y="144.5">A4</text>
<text x="229.6" y="147">A5</text>
<text x="229.6" y="149.6">A6</text>
<text x="240.1" y="149.6">B6</text>
<text x="240.1" y="147">B5</text>
<text x="240.1" y="144.5">B4</text>
<text x="70.9" y="152.1">D7</text>
<text x="81.3" y="152.1">Q7</text>
<text x="216.4" y="153.6">+5V</text>
<text x="229.6" y="152.1">A7</text>
<text x="240.1" y="152.1">B7</text>
<text x="70.9" y="159.7">OE</text>
<text x="70.9" y="157.2">Load</text>
<text x="78.4" y="160.3" transform="rotate(-90 78.4 160.3)">GND</text>
<text x="92.9" y="160" transform="rotate(-90 92.9 160)">R174</text>
<text x="95" y="160.8" transform="rotate(-90 95 160.8)">470</text>
<text x="98" y="160" transform="rotate(-90 98 160)">R176</text>
<text x="100" y="160.8" transform="rotate(-90 100 160.8)">470</text>
<text x="103.1" y="160" transform="rotate(-90 103.1 160)">R178</text>
<text x="105.1" y="160.8" transform="rotate(-90 105.1 160.8)">470</text>
<text x="108.2" y="160" transform="rotate(-90 108.2 160)">R180</text>
<text x="110.2" y="160.8" transform="rotate(-90 110.2 160.8)">470</text>
<text x="113.2" y="160" transform="rotate(-90 113.2 160)">R182</text>
<text x="115.3" y="160.8" transform="rotate(-90 115.3 160.8)">470</text>
<text x="118.3" y="160" transform="rotate(-90 118.3 160)">R184</text>
<text x="120.4" y="160.8" transform="rotate(-90 120.4 160.8)">470</text>
<text x="123.4" y="160" transform="rotate(-90 123.4 160)">R186</text>
<text x="125.4" y="160.8" transform="rotate(-90 125.4 160.8)">470</text>
<text x="128.5" y="160" transform="rotate(-90 128.5 160)">R188</text>
<text x="130.5" y="160.8" transform="rotate(-90 130.5 160.8)">470</text>
<text x="229.6" y="157.2">A-&gt;B</text>
<text x="229.6" y="159.7">CE</text>
<text x="237.2" y="160.3" transform="rotate(-90 237.2 160.3)">GND</text>
<text x="49.2" y="170.3" transform="rotate(-90 49.2 170.3)">U63B</text>
<text x="51.8" y="171.3" transform="rotate(-90 51.8 171.3)">74LS08</text>
<text x="75.4" y="172.4">GND</text>
<text x="92.9" y="170.2" transform="rotate(-90 92.9 170.2)">D139</text>
<text x="98" y="170.2" transform="rotate(-90 98 170.2)">D141</text>
<text x="103.1" y="170.2" transform="rotate(-90 103.1 170.2)">D143</text>
<text x="108.2" y="170.2" transform="rotate(-90 108.2 170.2)">D145</text>
<text x="113.2" y="170.2" transform="rotate(-90 113.2 170.2)">D147</text>
<text x="118.3" y="170.2" transform="rotate(-90 118.3 170.2)">D149</text>
<text x="123.4" y="170.2" transform="rotate(-90 123.4 170.2)">D151</text>
<text x="128.5" y="170.2" transform="rotate(-90 128.5 170.2)">D153</text>
<text x="234.2" y="172.4">GND</text>
<text x="109.7" y="177.8">GND</text>
<text x="234.2" y="177.5">+5V</text>
<text x="238.4" y="182.6">U68</text>
<text x="238.4" y="185.1">74LS245</text>
<text x="229.6" y="190.2">A0</text>
<text x="237.2" y="191.5" transform="rotate(-90 237.2 191.5)">VCC</text>
<text x="240.1" y="190.2">B0</text>
<text x="229.6" y="192.7">A1</text>
<text x="229.6" y="195.3">A2</text>
<text x="229.6" y="197.8">A3</text>
<text x="240.1" y="197.8">B3</text>
<text x="240.1" y="195.3">B2</text>
<text x="240.1" y="192.7">B1</text>
<text x="229.6" y="200.4">A4</text>
<text x="229.6" y="202.9">A5</text>
<text x="240.1" y="202.9">B5</text>
<text x="240.1" y="200.4">B4</text>
<text x="218.9" y="209.5">+5V</text>
<text x="229.6" y="205.4">A6</text>
<text x="229.6" y="208">A7</text>
<text x="240.1" y="208">B7</text>
<text x="240.1" y="205.4">B6</text>
<text x="229.6" y="213.1">A-&gt;B</text>
<text x="229.6" y="215.6">CE</text>
<text x="391.7" y="214.3">+5V</text>
<text x="237.2" y="216.2" transform="rotate(-90 237.2 216.2)">GND</text>
<text x="234.2" y="233.4">+5V</text>
<text x="234.2" y="228.3">GND</text>
<text x="394.7" y="228.4" transform="rotate(-90 394.7 228.4)">VCC</text>
<text x="399" y="233.1">74LS08</text>
<text x="399" y="230.6">U63E</text>
<text x="238.4" y="238.5">U69</text>
<text x="394.7" y="237.7" transform="rotate(-90 394.7 237.7)">GND</text>
<text x="238.4" y="241">74LS245</text>
<text x="229.6" y="246.1">A0</text>
<text x="229.6" y="248.6">A1</text>
<text x="229.6" y="251.2">A2</text>
<text x="237.2" y="247.4" transform="rotate(-90 237.2 247.4)">VCC</text>
<text x="240.1" y="251.2">B2</text>
<text x="240.1" y="248.6">B1</text>
<text x="240.1" y="246.1">B0</text>
<text x="391.7" y="249.9">GND</text>
<text x="229.6" y="253.7">A3</text>
<text x="229.6" y="256.2">A4</text>
<text x="240.1" y="256.2">B4</text>
<text x="240.1" y="253.7">B3</text>
<text x="229.6" y="258.8">A5</text>
<text x="229.6" y="261.3">A6</text>
<text x="229.6" y="263.9">A7</text>
<text x="240.1" y="263.9">B7</text>
<text x="240.1" y="261.3">B6</text>
<text x="240.1" y="258.8">B5</text>
<text x="218.9" y="265.4">+5V</text>
<text x="229.6" y="268.9">A-&gt;B</text>
<text x="229.6" y="271.5">CE</text>
<text x="237.2" y="272" transform="rotate(-90 237.2 272)">GND</text>
<text x="234.2" y="284.2">GND</text>
</g>
<g font-size="1.3" fill="#a90000">
<text x="66.6" y="77.4">2</text>
<text x="77.4" y="73.7" transform="rotate(-90 77.4 73.7)">20</text>
<text x="86.3" y="77.4">19</text>
<text x="225.4" y="77.4">2</text>
<text x="236.2" y="73.7" transform="rotate(-90 236.2 73.7)">20</text>
<text x="245.1" y="77.4">18</text>
<text x="66.6" y="80">3</text>
<text x="66.6" y="82.5">4</text>
<text x="86.3" y="82.5">17</text>
<text x="86.3" y="80">18</text>
<text x="225.4" y="80">3</text>
<text x="225.4" y="82.5">4</text>
<text x="245.1" y="82.5">16</text>
<text x="245.1" y="80">17</text>
<text x="66.6" y="85.1">5</text>
<text x="66.6" y="87.6">6</text>
<text x="86.3" y="87.6">15</text>
<text x="86.3" y="85.1">16</text>
<text x="225.4" y="85.1">5</text>
<text x="225.4" y="87.6">6</text>
<text x="245.1" y="87.6">14</text>
<text x="245.1" y="85.1">15</text>
<text x="66.6" y="90.1">7</text>
<text x="66.6" y="92.7">8</text>
<text x="66.6" y="95.2">9</text>
<text x="86.3" y="95.2">12</text>
<text x="86.3" y="92.7">13</text>
<text x="86.3" y="90.1">14</text>
<text x="225.4" y="90.1">7</text>
<text x="225.4" y="92.7">8</text>
<text x="225.4" y="95.2">9</text>
<text x="245.1" y="95.2">11</text>
<text x="245.1" y="92.7">12</text>
<text x="245.1" y="90.1">13</text>
<text x="66" y="100.3">11</text>
<text x="225.4" y="100.3">1</text>
<text x="57.1" y="105.5" transform="rotate(-90 57.1 105.5)">3</text>
<text x="66.6" y="102.8">1</text>
<text x="224.7" y="102.8">19</text>
<text x="77.4" y="109.3" transform="rotate(-90 77.4 109.3)">10</text>
<text x="236.2" y="109.3" transform="rotate(-90 236.2 109.3)">10</text>
<text x="54.6" y="116.9" transform="rotate(-90 54.6 116.9)">1</text>
<text x="59.7" y="116.9" transform="rotate(-90 59.7 116.9)">2</text>
<text x="77.4" y="129.6" transform="rotate(-90 77.4 129.6)">20</text>
<text x="236.2" y="129.6" transform="rotate(-90 236.2 129.6)">20</text>
<text x="66.6" y="133.3">2</text>
<text x="66.6" y="135.9">3</text>
<text x="86.3" y="135.9">18</text>
<text x="86.3" y="133.3">19</text>
<text x="225.4" y="133.3">2</text>
<text x="225.4" y="135.9">3</text>
<text x="245.1" y="135.9">17</text>
<text x="245.1" y="133.3">18</text>
<text x="66.6" y="138.4">4</text>
<text x="66.6" y="140.9">5</text>
<text x="66.6" y="143.5">6</text>
<text x="86.3" y="143.5">15</text>
<text x="86.3" y="140.9">16</text>
<text x="86.3" y="138.4">17</text>
<text x="225.4" y="138.4">4</text>
<text x="225.4" y="140.9">5</text>
<text x="225.4" y="143.5">6</text>
<text x="245.1" y="143.5">14</text>
<text x="245.1" y="140.9">15</text>
<text x="245.1" y="138.4">16</text>
<text x="66.6" y="146">7</text>
<text x="66.6" y="148.6">8</text>
<text x="86.3" y="148.6">13</text>
<text x="86.3" y="146">14</text>
<text x="225.4" y="146">7</text>
<text x="225.4" y="148.6">8</text>
<text x="245.1" y="148.6">12</text>
<text x="245.1" y="146">13</text>
<text x="66.6" y="151.1">9</text>
<text x="86.3" y="151.1">12</text>
<text x="225.4" y="151.1">9</text>
<text x="245.1" y="151.1">11</text>
<text x="66" y="156.2">11</text>
<text x="66.6" y="158.7">1</text>
<text x="224.7" y="158.7">19</text>
<text x="225.4" y="156.2">1</text>
<text x="57.1" y="162.6" transform="rotate(-90 57.1 162.6)">6</text>
<text x="77.4" y="165.1" transform="rotate(-90 77.4 165.1)">10</text>
<text x="236.2" y="165.1" transform="rotate(-90 236.2 165.1)">10</text>
<text x="54.6" y="174.1" transform="rotate(-90 54.6 174.1)">4</text>
<text x="59.7" y="174.1" transform="rotate(-90 59.7 174.1)">5</text>
<text x="236.2" y="185.5" transform="rotate(-90 236.2 185.5)">20</text>
<text x="225.4" y="189.2">2</text>
<text x="225.4" y="191.7">3</text>
<text x="245.1" y="191.7">17</text>
<text x="245.1" y="189.2">18</text>
<text x="225.4" y="194.3">4</text>
<text x="225.4" y="196.8">5</text>
<text x="245.1" y="196.8">15</text>
<text x="245.1" y="194.3">16</text>
<text x="225.4" y="199.4">6</text>
<text x="225.4" y="201.9">7</text>
<text x="245.1" y="201.9">13</text>
<text x="245.1" y="199.4">14</text>
<text x="225.4" y="204.4">8</text>
<text x="225.4" y="207">9</text>
<text x="245.1" y="207">11</text>
<text x="245.1" y="204.4">12</text>
<text x="224.7" y="214.6">19</text>
<text x="225.4" y="212.1">1</text>
<text x="236.2" y="221" transform="rotate(-90 236.2 221)">10</text>
<text x="393.7" y="222.3" transform="rotate(-90 393.7 222.3)">14</text>
<text x="225.4" y="245.1">2</text>
<text x="236.2" y="241.3" transform="rotate(-90 236.2 241.3)">20</text>
<text x="245.1" y="245.1">18</text>
<text x="393.7" y="242" transform="rotate(-90 393.7 242)">7</text>
<text x="225.4" y="247.6">3</text>
<text x="225.4" y="250.2">4</text>
<text x="245.1" y="250.2">16</text>
<text x="245.1" y="247.6">17</text>
<text x="225.4" y="252.7">5</text>
<text x="225.4" y="255.2">6</text>
<text x="225.4" y="257.8">7</text>
<text x="245.1" y="257.8">13</text>
<text x="245.1" y="255.2">14</text>
<text x="245.1" y="252.7">15</text>
<text x="225.4" y="260.3">8</text>
<text x="225.4" y="262.9">9</text>
<text x="245.1" y="262.9">11</text>
<text x="245.1" y="260.3">12</text>
<text x="225.4" y="267.9">1</text>
<text x="224.7" y="270.5">19</text>
<text x="236.2" y="276.9" transform="rotate(-90 236.2 276.9)">10</text>
</g>
</svg>
